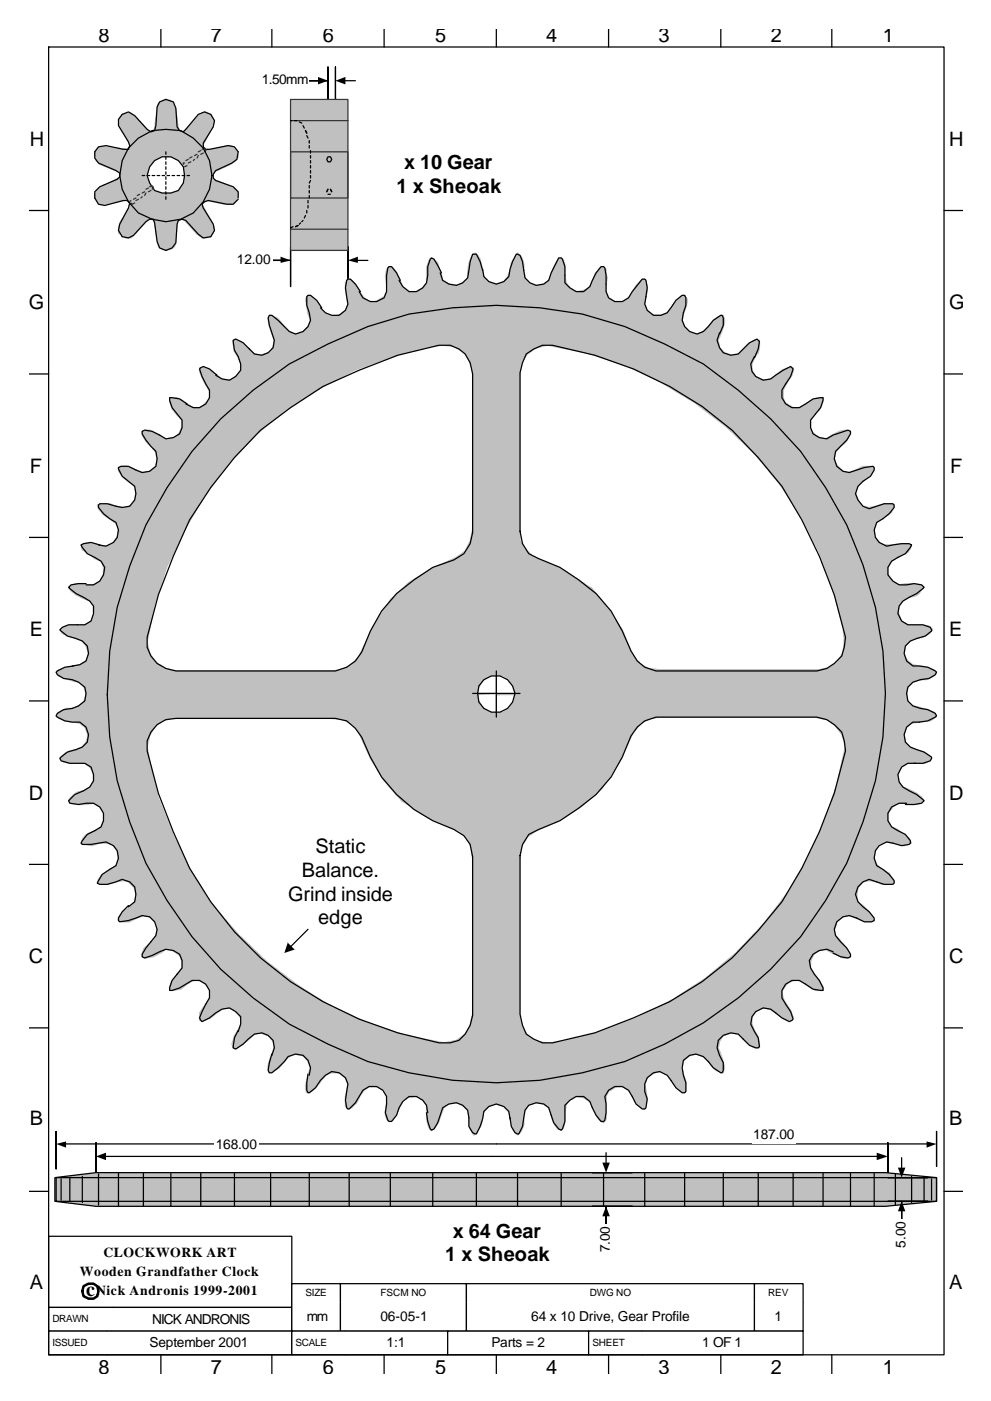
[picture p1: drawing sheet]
<svg xmlns="http://www.w3.org/2000/svg" width="210mm" height="297mm" viewBox="0 0 210 297" stroke-linecap="round" stroke-linejoin="round" font-family="sans-serif">
<path d="M10.3 262.1h51.6v15.1h-51.6z" fill-rule="evenodd" fill="#fff" stroke="#000" stroke-width=".26"/>
<path d="M61.9 272.2h10.3v3.9h-10.3z" fill-rule="evenodd" fill="#fff"/>
<path d="M61.9 276.1v-3.9h10.3v3.9" fill="none" stroke="#000" stroke-width=".26"/>
<path d="M72.2 272.2h26.8v3.9h-26.8z" fill-rule="evenodd" fill="#fff"/>
<path d="M72.2 276.1v-3.9h26.8v3.9" fill="none" stroke="#000" stroke-width=".26"/>
<path d="M99 272.2h61.1v3.9h-61.1z" fill-rule="evenodd" fill="#fff"/>
<path d="M99 276.1v-3.9h61.1v3.9" fill="none" stroke="#000" stroke-width=".26"/>
<path d="M160.1 272.2h10.3v3.9h-10.3z" fill-rule="evenodd" fill="#fff"/>
<path d="M160.1 276.1v-3.9h10.3v3.9" fill="none" stroke="#000" stroke-width=".26"/>
<path d="M10.3 277.2h13.5v5h-13.5z" fill-rule="evenodd" fill="#fff"/>
<path d="M23.8 277.2h-13.5v5h13.5" fill="none" stroke="#000" stroke-width=".26"/>
<path d="M23.8 277.2h38.1v5h-38.1z" fill-rule="evenodd" fill="#fff"/>
<path d="M23.8 277.2h38.1v5h-38.1" fill="none" stroke="#000" stroke-width=".26"/>
<path d="M61.9 276.1h10.3v6.1h-10.3z" fill-rule="evenodd" fill="#fff"/>
<path d="M61.9 276.1v6.1h10.3v-6.1" fill="none" stroke="#000" stroke-width=".26"/>
<path d="M72.2 276.1h26.8v6.1h-26.8z" fill-rule="evenodd" fill="#fff"/>
<path d="M72.2 276.1v6.1h26.8v-6.1" fill="none" stroke="#000" stroke-width=".26"/>
<path d="M99 276.1h61.1v6.1h-61.1z" fill-rule="evenodd" fill="#fff"/>
<path d="M99 276.1v6.1h61.1v-6.1" fill="none" stroke="#000" stroke-width=".26"/>
<path d="M160.1 276.1h10.3v6.1h-10.3z" fill-rule="evenodd" fill="#fff"/>
<path d="M160.1 276.1v6.1h10.3v-6.1" fill="none" stroke="#000" stroke-width=".26"/>
<path d="M10.3 282.2h12.5v5h-12.5z" fill-rule="evenodd" fill="#fff"/>
<path d="M22.8 282.2h-12.5v5h12.5" fill="none" stroke="#000" stroke-width=".26"/>
<path d="M22.8 282.2h39.1v5h-39.1z" fill-rule="evenodd" fill="#fff"/>
<path d="M22.8 282.2h39.1v5h-39.1" fill="none" stroke="#000" stroke-width=".26"/>
<path d="M61.9 282.2h11.4v5h-11.4z" fill-rule="evenodd" fill="#fff"/>
<path d="M73.3 282.2h-11.4v5h11.4" fill="none" stroke="#000" stroke-width=".26"/>
<path d="M73.3 282.2h21.7v5h-21.7z" fill-rule="evenodd" fill="#fff"/>
<path d="M73.3 282.2h21.7v5h-21.7" fill="none" stroke="#000" stroke-width=".26"/>
<path d="M95 282.2h29.9v5h-29.9z" fill-rule="evenodd" fill="#fff" stroke="#000" stroke-width=".26"/>
<path d="M124.9 282.2h11.4v5h-11.4z" fill-rule="evenodd" fill="#fff"/>
<path d="M136.3 282.2h-11.4v5h11.4" fill="none" stroke="#000" stroke-width=".26"/>
<path d="M136.3 282.2h34.1v5h-34.1z" fill-rule="evenodd" fill="#fff"/>
<path d="M136.3 282.2h34.1v5h-34.1" fill="none" stroke="#000" stroke-width=".26"/>
<path d="M200.3 252.6h4z" fill="#fff"/>
<g fill="none" stroke="#000" stroke-width=".26">
<path d="M10.3 10h190v277.2h-190zM34.1 6.2v3.8M57.7 6.2v3.8M81.5 6.2v3.8M105.3 6.2v3.8M129.1 6.2v3.8M152.9 6.2v3.8M176.5 6.2v3.8M6.3 44.6h4M200.3 44.6h4M6.3 79.3h4M200.3 79.3h4"/>
<path d="M6.3 113.9h4M200.3 113.9h4M6.3 148.6h4M200.3 148.6h4M6.3 183.3h4M200.3 183.3h4M6.3 217.9h4M200.3 217.9h4M6.3 252.6h4M200.3 252.6h4M34.1 287.2v4.1M57.7 287.2v4.1"/>
<path d="M81.5 287.2v4.1M105.3 287.2v4.1M129.1 287.2v4.1M152.9 287.2v4.1M176.5 287.2v4.1"/>
</g>
<path d="M11.9 239.9v7.9zM198.7 239.9v7.4z" fill-rule="evenodd" fill="#fff"/>
<path d="M11.9 239.9v7.9v-7.9M198.7 239.9v7.4v-7.4M13.8 242.5h183" fill="none" stroke="#000" stroke-width=".26"/>
<path d="M11.9 242.5l2.1-.5v1.3zM196.6 242l2.1 .5-2.1 .8z" fill="#000"/>
<g fill="#fff">
<path d="M159.5 238.6h9.3v3.9h-9.3z" fill-rule="evenodd"/>
<path d="M20.4 242.3v8.4zM188.4 242.3v8.4z" fill-rule="evenodd"/>
</g>
<path d="M20.4 242.3v8.4v-8.4M22.2 245.2h164.1M188.4 242.3v8.4v-8.4" fill="none" stroke="#000" stroke-width=".26"/>
<path d="M20.4 245.2l2.1-.8v1.6zM186 244.4l2.4 .8-2.4 .8z" fill="#000"/>
<g fill="#fff">
<path d="M45.5 240.7h9.5v4h-9.5z" fill-rule="evenodd"/>
<path d="M69.6 14.2v8.5zM71.2 14.2v8.5zM60.3 17.1h9.3z" fill-rule="evenodd"/>
</g>
<path d="M65.4 17.1h2.1M69.6 14.2v8.5v-8.5M69.6 17.1h-9.3h9.3M71.2 14.2v8.5v-8.5M73 17.1h2.4" fill="none" stroke="#000" stroke-width=".26"/>
<path d="M67.5 16.3l2.1 .8-2.1 .8zM71.2 17.1l2.1-.8v1.6z" fill="#000"/>
<g fill="#fff">
<path d="M55.3 15h10.3v4h-10.3z" fill-rule="evenodd"/>
<path d="M61.6 52.3v8.5zM73.8 52.3v8.5zM54 55.2h7.6z" fill-rule="evenodd"/>
</g>
<path d="M57.4 55.2h2.4M61.6 52.3v8.5v-8.5M61.6 55.2h-7.6h7.6M73.8 52.3v8.5v-8.5M75.7 55.2h2.4" fill="none" stroke="#000" stroke-width=".26"/>
<path d="M59.5 54.4l2.1 .8-2.1 .5zM73.8 55.2l2.1-.8v1.3z" fill="#000"/>
<path d="M50 53.1h7.9v4h-7.9z" fill-rule="evenodd" fill="#fff"/>
<path d="M11.6 249.7l8.8-1.1h167.5l10.8 1.1v5l-10.8 1.1h-167.5l-8.8-1.1z" fill-rule="evenodd" fill="#c0c0c0" stroke="#000" stroke-width=".26"/>
<g fill="none" stroke="#000" stroke-width=".26">
<path d="M11.9 249.7h186.8v5h-186.8zM109.8 248.6v7.2M119.1 248.6v7.2M128.1 248.6v7.2M136.8 248.6v7.2M145.3 248.6v7.2M153.5 248.6v7.2M160.9 248.6v7.2M168.3 248.6v7.2M174.6 248.6v7.2M180.4 248.6v7.2M185.5 248.6v7.2"/>
<path d="M190 248.9v6.6M193.4 249.4v5.6M196.1 249.7v5"/>
</g>
<path d="M125.7 255.8h8.4zM125.7 248.6h8.4zM128.6 255.8v6.8z" fill-rule="evenodd" fill="#c0c0c0"/>
<path d="M125.7 255.8h8.4h-8.4M125.7 248.6h8.4h-8.4M128.6 255.8v6.8v-6.8M128.6 244.4v2.4M128.6 257.6v2.4" fill="none" stroke="#000" stroke-width=".26"/>
<path d="M128.6 255.8l.8 2.1h-1.6zM127.8 246.5h1.6l-.8 2.1z" fill="#000"/>
<path d="M126.5 259.5h3.9v6.3h-3.9z" fill-rule="evenodd" fill="#fff"/>
<g fill="none" stroke="#000" stroke-width=".26">
<path d="M84.9 59.4l-.8-1.5-1-1.4h-.6l-.2 .3-.3 1.6v3.4l-.5 1.3a3.3 3.3 0 0 1-5.3-1.3M93.7 57.9l-1.6-3-.6-.2-.2 .2-.5 1.6v1.9a3.3 3.3 0 0 1-4 3.4l-1.3-1-.8-1.4M102.4 57.1a2.92 2.92 0 0 0 2.9 3.1 2.92 2.92 0 0 0 2.9-3.1l.5-1.6 .8-1.6h.3l.5 .3 .6 1.3 .2 1.8a2.92 2.92 0 0 0 2.7 3.2 2.92 2.92 0 0 0 3.1-2.6l1.6-3.2h.6l.2 .2 .6 1.6v3.5l1 1 1.3 .8h1.6l1.3-1 1.4-2.9 1-1.4h.6l.2 .3 .3 1.6v3.4a2.83 2.83 0 0 0 2.8 2.3 2.83 2.83 0 0 0 2.7-2.3l2.2-2.6h.5l.3 .2 .2 1.6-.5 3.5 .5 1.3 1.3 1.1h1.6l1.4-.6 1.8-2.6 1.3-1.1h.6l.2 .5v1.6l-.5 1.6a3.3 3.3 0 0 0 2.9 4.5l1.3-.5 2.1-2.4 1.6-1h.3l.3 .5v1.6l-.8 1.8M102.4 57.3l-.5-1.8-.8-1.6h-.8l-.6 1.6-.2 1.8a3 3 0 0 1-4.3 2.9l-1.3-.8-.5-1.5M46 79.6l-1.6-1.4-1.3-.5-.5 .3-.3 .2 .6 1.6 .8 1.6a2.96 2.96 0 0 1 .5 3.5 2.96 2.96 0 0 1-3.2 1.5l-1.6-.8M68.3 65.3l-1.1-1.6-1.3-1.1h-.5l-.3 .3v1.8l.5 1.6a3.3 3.3 0 0 1-2.9 4.5l-1.3-.5-2.4-2.4-1.3-1h-.6l-.2 .5 .2 1.6 1.1 3.1a3 3 0 0 1-4.2 3l-2.4-2.4-1.6-.8-.5 .2 .2 2.2 .8 1.3 .6 1.6v1.3l-1.1 1.3-1.3 .8-1.6-.3-1.3-.7M76.5 61.8l-1.1-1.6-1.1-1h-.5l-.2 .2-.3 1.6 .5 3.5-.5 1.3-1.3 1.1h-1.6l-1.3-.6-1.1-1M111.7 75.1l1.5-1.1 1.9-.8h2.1a78.8 78.8 0 0 1 38.1 18l5.6 5.8 5 6.1a97.4 97.4 0 0 1 13.5 32l-.3 2.1-.5 1.9-1.6 1.6-1.6 1-2.1 .6h-34.1l-2.4-.8-1.6-1.4-1.3-2.1-1.9-4.2-2.4-4.2-3.1-3.7-3.7-3-4-2.6-4.5-1.9-2.1-1-1.3-2.1-.6-2.7v-33.6l.6-2.1zM152.7 70.6l-.6 1.5 .6 1.6 .8 1.1 1.5 .5 1.6-.2 2.4-2.4 1.6-.8 .5 .5-.2 1.6-.8 1.8M160.1 75.6a3 3 0 0 0 .2 4.2 3 3 0 0 0 4.3-.2l1.6-1.1 1.5-.8 .6 .5-.6 1.6-1 1.6a2.99 2.99 0 0 0 0 4.2 2.99 2.99 0 0 0 4.2 0l1.6-1 2.1-.3v.5l-.5 1.6-2.1 2.7v1.6l.5 1.3 1.3 .8 1.6 .2 1.3-.7 3.2-1.1 .5 .3v.5l-.7 1.3-1.4 1.3a3 3 0 0 0-1.1 3.5 3 3 0 0 0 3 2.1l3.2-1.1 1.8-.2 .3 .2v.6l-.8 1.3-1.6 1-1.1 1.1-.5 1.6 .5 1.3 1.1 1.3 1.3 .6 3.2-1.1h1.8l.3 .3v.5l-1.1 1.3-1.3 1.1-1.3 .8a3.3 3.3 0 0 0 2.1 5l3.2-.5h1.6l.5 .2-1.3 1.9-1.6 .8a2.83 2.83 0 0 0-2.1 2.2 2.83 2.83 0 0 0 1 2.8l1.4 .8h1.6l1.5-.3 1.6 .3 .6 .5-1.6 1.4-1.6 .7a3 3 0 0 0-2.3 2.9 3 3 0 0 0 2 3h3.2l1.6 .5 .2 .8-1.3 1-1.8 .6a3 3 0 0 0-2.7 2.6 3 3 0 0 0 1.9 3.2 6.2 6.2 0 0 1 5 1.3l-.3 .6-1.3 .7-1.8 .3a3 3 0 0 0-3 3.1 3 3 0 0 0 3 3l1.5 .3 1.6 .8 .3 .5a6.2 6.2 0 0 1-5 1.3 3 3 0 0 0-1.9 3.2 3 3 0 0 0 2.7 2.6l1.6 .6 1.5 1v.3l-.2 .5-1.6 .5h-1.9M39.7 85.6l-1.6-1-2.1-.3v.5l.5 1.6 2.1 2.7v1.6l-.5 1.3-1.3 .8-1.6 .2-2.9-1.5-1.6-.3-.5 .3v.5l.8 1.3 2.1 2.4 .2 1.6-.2 1.6-1.4 1-1.5 .3-2.9-1.3h-1.6l-.6 .2 .8 1.9 2.7 2.1 .2 1.6-.2 1.3-1.1 1.3-1.6 .3-3.1-.8h-1.6l-.3 .3v.5l1.1 1.3 1.3 1.1 1.3 .8a3.2 3.2 0 0 1-.1 3.7 3.2 3.2 0 0 1-3.6 1M46.8 88.8l6.9-6.1 7.7-5.5 8.2-4.3 8.5-3.7 8.7-2.6a92.2 92.2 0 0 1 36.8 0l9 2.6 8.4 3.7 8.2 4.3 7.4 5.5a81.8 81.8 0 0 1 30.7 73.6l-1.6 9.2-2.6 8.8-3.4 8.7-4.5 7.9-5.3 7.7a87.5 87.5 0 0 1-37.3 26.5l-9 2.4a82.7 82.7 0 0 1-45.5-2.4l-8.5-3.7-8.2-4.3a83.8 83.8 0 0 1-38.1-60.8 79.7 79.7 0 0 1 4.2-36.3l3.5-8.7 4.5-7.9 5.2-7.7z"/>
<path d="M55.3 91.2l6.3-4.8 6.9-4.5 7.7-3.4 8.2-3.2 8.7-2.1a6.1 6.1 0 0 1 7.2 6.1v33.6l-.6 2.4-1.3 2.1-2.1 1.3-4.5 1.6-4 2.6-3.7 3-3.1 3.7-2.4 4.2-1.9 4.5-1.3 1.8-1.8 1.4-2.4 .8h-33.9a6.4 6.4 0 0 1-6.1-7.2l2.4-9 3.2-8.2 3.4-7.7 4.5-6.8 5-6.4zM21.2 115.5l-1.9-.5-1.6 .3-.5 .2 1.3 1.9 2.9 1.6 .8 1.3a3.3 3.3 0 0 1-3.9 3.7M18.3 123.7h-1.6l-1.6 .3-.5 .5 1.5 1.4 2.9 1.5 .8 1.1v1.6l-.5 1.6-1.3 .8h-3.4l-1.4 .5-.5 .5 1.6 1.3 1.8 .6a2.94 2.94 0 0 1 2.7 3.3 2.94 2.94 0 0 1-3.5 2.5M15.6 141.2l-1.8 .3-1.9 1 .3 .6 1.3 .7 1.8 .3 1.4 .5 1.3 1.1 .3 1.3-.3 1.6-1.3 1.1-1.4 .5-1.8 .3-1.3 .8-.3 .5a6.2 6.2 0 0 0 5 1.3 3 3 0 0 1 1.9 3.2 3 3 0 0 1-2.7 2.6l-1.8 .6-1.6 1.3 .3 .5 1.8 .5h3.2l1.3 .8 .5 1.6v1.3l-.8 1.4-1.3 .8-1.8 .8-1.3 1.3 .2 .5 1.9 .3 1.6-.3a3.1 3.1 0 0 1 3.3 1.4 3.1 3.1 0 0 1-.2 3.6l-2.9 1.6-1.3 1.9 .3 .2h1.8l3.2-.5a3.3 3.3 0 0 1 2.1 5l-2.9 1.9-1.1 1.8 .6 .3h1.6l3.1-1.1 1.6 .6 1.1 1 .2 1.6-.2 1.6-1.3 1.1M33.3 153.6l1.9-1 2.1-.3h33.9l2.4 .5 1.8 1.6 1.3 1.9 1.9 4.2a29.2 29.2 0 0 0 17.7 15.4l2.1 1.3 1.3 1.8 .6 2.7v33.6l-.6 2.1-1 1.9-1.3 1.3-1.9 .5h-2.4a76.9 76.9 0 0 1-43.4-23.5l-5-6.4-4.5-7.1-3.4-7.7-3.2-8.2-2.4-9v-2.1l.8-1.9zM100.3 147h10M102.7 144.1a4.1 4.1 0 0 1 6.6 2.9 4 4 0 0 1-4.9 4 4 4 0 0 1-2.8-5.6zM105.3 142.3v9.7M112.2 176.9l2.1-1 4.5-1.9 4-2.6 3.7-2.9 3.1-3.8 2.4-4.2 1.9-4.5 1.3-1.8 1.6-1.4 2.4-.8h34.1l2.1 .6 1.6 1 1.6 1.6 .5 1.9 .3 2.1a97.4 97.4 0 0 1-13.5 32l-5 6.1a64.3 64.3 0 0 1-26.5 18.5l-8.2 3.2-9 2.1h-2.1l-1.9-.8-1.5-1-.8-1.9-.6-2.4v-33.6l.6-2.4zM192.4 170.3a3.1 3.1 0 0 0-3.6 1.3 3.1 3.1 0 0 0 .4 3.7l2.9 1.6 1 1.3v.6l-.2 .2-1.6 .3-3.2-.8a3.3 3.3 0 0 0-2.1 5l1.3 .8 1.3 1.1 1.1 1.3v.5l-.3 .3h-1.8l-3.2-1.1-1.3 .6a3 3 0 0 0 0 5.3l1.3 1 1.1 1.3v.6l-.6 .2h-1.5l-1.6-.8a3 3 0 0 0-4.3 .8 3 3 0 0 0 .8 4.3l1.4 1.3 .7 1.3v.5l-.5 .3-1.6-.3-1.6-.7M194.2 161.8h-1.6l-1.3 .8a3.1 3.1 0 0 0 1.6 5.1l1.6 .8 1.6 1.3-.6 .5-1.6 .3h-1.8M27.3 192l-1.4 1.3-.8 1.3v.6l.3 .2 1.9-.2 2.9-1.1a3 3 0 0 1 3 2.1 3 3 0 0 1-1.2 3.5l-1 1.3-.8 1.3v.5l.5 .3 1.6-.5 2.9-1.3 1.6 .2 1.3 .8 .5 1.3v1.6l-2.1 2.7-.5 1.6v.5h.5l1.6-.5 2.6-1.6a3 3 0 0 1 3.4 1.4 3 3 0 0 1-.4 3.6l-1.4 2.9 .6 .8 1.5-.8 1.4-1 1.3-.8 1.6-.3 1.3 .8 1.1 1v1.6l-.6 1.6"/>
<path d="M50.5 218.5l-.8 1.5-.2 2.2 .5 .2 1.6-1 1.1-1.1a3 3 0 0 1 4.2-.8 3 3 0 0 1 .8 4.2M176.7 201.8a3.5 3.5 0 0 0-5 1.8l.3 1.6 .8 1.4 1 1.3 .8 1.6v.5l-2.1-.3-1.6-1a2.99 2.99 0 0 0-4.2 0 2.99 2.99 0 0 0 0 4.2l1 1.6 .6 1.6-.8 .5-1.6-.8-2.4-1.8a3 3 0 0 0-3.6 1 3 3 0 0 0 .2 3.7l.8 1.3 .2 1.9-.2 .3h-.6l-1.3-.6-1.3-1.3a3 3 0 0 0-4.2-.8 3 3 0 0 0-.8 4.2l.8 1.6v1.6l-.3 .6h-.3l-1.6-1.1-1-1.3a3.1 3.1 0 0 0-5.3-.3l-.3 1.6 .3 1.6 .5 1.6v1.8l-.2 .3h-.6l-1.3-1.1-1.8-2.6-1.6-.8a3.3 3.3 0 0 0-3.2 4.2l.5 1.6-.2 1.9-.3 .2h-.5l-1.4-1-.8-1.6a3 3 0 0 0-2.9-2.2 3 3 0 0 0-2.9 2.2l.3 1.6v1.8l-.3 1.6-.2 .3h-.6l-1-1.4-1.4-2.9-1.3-1h-1.6l-1.3 .8-1 1v3.5l-.6 1.6-.2 .2-.6-.2-1-1.4-.6-1.6a2.92 2.92 0 0 0-3.1-2.6 2.92 2.92 0 0 0-2.7 3.2l-.2 1.8-.8 1.6-.8-.2-.8-1.4-.3-1.8M57.7 223.5l-.8 3.4 .2 .6h.6l2.6-2.4a2.94 2.94 0 0 1 3.3-1.5 2.94 2.94 0 0 1 2.3 2.8l-.3 1.6M65.4 227.7l-.3 1.9v1.6l.3 .5h.2l1.3-1.1 1.1-1.6 1.1-1 1.3-.8a3 3 0 0 1 3.2 4.2l-.3 1.9 .3 1.6 .2 .2h.3l1.3-1.3 1.6-2.6a3 3 0 0 1 3.6-.5 3 3 0 0 1 1.4 3.4l-.2 1.8 .5 1.6 .2 .3h.6l1-1.4 .6-1.5 .8-1.4a2.9 2.9 0 0 1 5 .8l.3 1.6M90.5 235.9l.3 1.9 .5 1.6 .2 .2 .6-.2 .8-1.4 1-3.1a3.3 3.3 0 0 1 5.3 .5l.3 1.6v1.8l.8 1.4 .8 .2 .8-1.6 .5-1.6a2.92 2.92 0 0 1 2.9-3.1 2.92 2.92 0 0 1 2.9 3.1M13 249.9v4.5M14.8 249.7v5M17.5 249.4v5.6M20.9 248.9v6.6M25.1 248.6v7.2M30.4 248.6v7.2M36.2 248.6v7.2"/>
<path d="M42.6 248.6v7.2M49.7 248.6v7.2M57.4 248.6v7.2M65.6 248.6v7.2M74.1 248.6v7.2M82.8 248.6v7.2M91.8 248.6v7.2M101.1 248.6v7.2M197.6 249.9v4.5"/>
</g>
<g fill="#c0c0c0" stroke="#c0c0c0" stroke-width=".26">
<path d="M43.7 85.4l6.6-5.8 7.4-5.1 7.9-4.5 9-3.7 9.5-2.6 10.1-2.1 11.1-1.4v82.9a4.1 4.1 0 0 0-4 3.9l-18.5-19.8 4-3.7 4.7-2.9 5.3-2.4 1.9-1.3 1-2.2 .6-2.6v-33.6l-.8-2.1-1.1-1.9-2.1-1-2.4-.3-2.6 .3-8.2 2.1-8 2.9-7.4 4a70 70 0 0 0-28.5 29.9l-3.7 7.6-2.7 8-1.6 8.2a6.3 6.3 0 0 0 6.4 6.1h32.5l2.4-.3 2.1-1.1 1.6-1.8 2.9-6.1 3.7-5.8 18.5 20.1 4-.3h-87a109.7 109.7 0 0 1 10-39.4l4.5-8.2 5-7.4z" fill-rule="evenodd"/>
<path d="M18.3 147.3h83a4.1 4.1 0 0 0 4 4l-20.1 18.5-3.7-4.3-2.9-4.7-2.4-5.3-1.3-1.9-2.1-1-2.7-.3h-33.6a5.9 5.9 0 0 0-5.3 6.1l.5 2.9 1.9 7.9 3.2 8 3.7 7.4 4.5 7.1a83.2 83.2 0 0 0 25.4 21.7l7.7 3.5 7.9 2.6 8.2 1.6 2.6-.5 1.9-1.3 1-1.9 .6-2.6v-32.6l-.3-2.4-.8-1.8-1.8-1.9-6.4-2.6-5.8-3.7 20.1-18.5v-4v86.8a109.6 109.6 0 0 1-47.9-14.3l-7.1-5.3-6.6-5.8-6.1-6.6-5.1-7.5-4.5-7.9a117.6 117.6 0 0 1-9.7-39.4z" fill-rule="evenodd"/>
<path d="M105.3 147.3h87.1l-1.6 10.8-2.2 10.4-2.9 9.5-3.4 8.7-4.5 8.2-5 7.4a83.1 83.1 0 0 1-46.3 28.3l-10.3 2.1-10.9 1.4v-82.8a4.1 4.1 0 0 0 4-4l18.5 19.8-4.2 3.7-4.5 2.9-5.3 2.4-1.9 1.3-1.3 2.2-.3 2.6v33.6a5.5 5.5 0 0 0 6.1 5.3l2.9-.3a75.3 75.3 0 0 0 58.2-54.5l1.9-8.2a6.8 6.8 0 0 0-6.6-6.1h-32.6l-2.1 .3-2.1 1.1-1.6 1.8-2.9 6.1-3.7 5.8-18.5-20.1z" fill-rule="evenodd"/>
<path d="M105.3 60.2a110 110 0 0 1 47.6 14.3 77.1 77.1 0 0 1 29.4 33.1 109.7 109.7 0 0 1 10.1 39.4h-83.1a4.1 4.1 0 0 0-4-3.9l20.1-18.6 3.5 4.3 3.1 4.7 2.1 5.3 1.6 1.9 1.9 1 2.6 .3h33.6a5.5 5.5 0 0 0 5.3-6.1l-.2-2.9a75.9 75.9 0 0 0-18.8-36.8 74.3 74.3 0 0 0-43.9-23l-2.4 .5-1.9 1.4-1.3 1.8-.3 2.7v34.9l1.1 1.8 1.8 1.9 6.4 2.6 5.5 3.7-19.8 18.6v3.9z" fill-rule="evenodd"/>
<path d="M160.6 80.1l1.6 .5 1.3-.3 2.4-1.8 1.3-.5h1.1v.8l-.3 .8-1.8 3.1v1.6l.5 1.3-3.7-3.1z" fill-rule="evenodd"/>
<path d="M147.1 71.1l2.4 1 4.2 2.7 1.6 .5 1.3-.2 2.1-2.2 1.4-.8h1v1.6l-.2 1.1a3.5 3.5 0 0 0-.6 5l.3 .5-.8-.2a55 55 0 0 1-10.3-6.6l-1.6-1.1-.8-1.1z" fill-rule="evenodd"/>
<path d="M141.6 68.4l1 .3 4 1.9 1.3 .2 1.3-.5 2.1-2.4 1.1-.8 1.1-.2 .2 .7v.8l-.2 1.1-1.1 2.6 .3 1.6 1 1.1-.2 .3a69.9 69.9 0 0 1-11.4-5.9z" fill-rule="evenodd"/>
<path d="M132.8 65l1.9 .3 4.2 1.6h1.3l1.4-.6 1.8-2.4 1.1-1 .8-.3 .5 .8v.8l-.8 2.4-.3 1.3 .6 1.3 1 1.4h-1a56.4 56.4 0 0 1-12-5.1z" fill-rule="evenodd"/>
<path d="M125.4 62.9h1.1l4.2 1h1.6l1-.8 .8-1 .8-1.6 1.1-1.1 .8-.2 .5 1.3v1.3l-.5 2.7 .5 1.3 1.3 1.1-.2 .2-1.3-.2a56.7 56.7 0 0 1-10.9-3.5l-.8-.3z" fill-rule="evenodd"/>
<path d="M115.4 61h2.3l4.8 .8 1.3-.2 1.1-.6 .8-1.3 .5-1.6 1.1-1.3 .8-.3 .5 .6v.8l.3 1-.3 1.3v1.6l.5 1.3 1.6 1.1h-2.4l-2.4-.3-2.3-.5a29.2 29.2 0 0 1-8-2.1z" fill-rule="evenodd"/>
<path d="M107.4 60.5l1.9-.3 2.1 .3h2.6l1.4-.3 1-.8 1.1-2.9 .8-1.3 .8-.5 .5 .5 .3 .8v2.4l.2 1.6 .8 1 1.3 .8v.3l-1 .3h-1.6l-7.9-.8-2.4-.3z" fill-rule="evenodd"/>
<path d="M109.8 53.6a3.7 3.7 0 0 1 1.3 3.7l.3 1.6 .8 1.1 1.6 .8-8.2-.6 1.3-.5 .8-1.1 .5-1.3 .3-1.6z" fill-rule="evenodd"/>
<path d="M191 135.1l.3 .5 .3 1.4a3.7 3.7 0 0 0 3.4 4.2l1.6 .3 1.6 .5 .5 .5-.5 .8-1.6 .8h-1.3l-1.6 .5-1.1 1.1-.2 1.3-.3-.5-.8-3.2-.3-2.4v-2.3l-.2-1.9z" fill-rule="evenodd"/>
<path d="M188.9 124.8l.8 1.3 1.1 4.3 .5 1.3 1.3 .8h2.9l1.6 .2 .8 .8-1.1 1.1-1 .5-1.3 .3-1.4 .5-1 1.1-.3 1.6h-.2l-1.4-4.8-1-5-.3-2.2z" fill-rule="evenodd"/>
<path d="M187.1 118.7l.5 .5a5.9 5.9 0 0 0 3.2 4.8l1.3-.3h1.6l1.6 .3 .8 .5-1.1 1.4-.8 .5a3.6 3.6 0 0 0-3.7 3.7l-1.6-3.7-.5-2.1-.8-2.2z" fill-rule="evenodd"/>
<path d="M180.4 103.6h.3l.5 .8 2.2 3.7 1 2.9 1.3 2.9 1.1 1.4 1.1 .2 4.7-.2 .8 .2-.3 .8-.5 .8-3.4 1.9-.8 1.3v1.6l.2 1h-.2l-.8-.8-.8-1.8-1.3-2.4-4.5-11.4-.6-1.8z" fill-rule="evenodd"/>
<path d="M178.6 101.2l.5 .3 .8 1.1 1.1 1.6 1 2.1 1.1 1 1.3 .3 3.2-.8h1.3l.8 .3-.5 1.6-3.2 2.1-.5 1.3v1.8a26.5 26.5 0 0 1-4.3-6.6l-1-2.1z" fill-rule="evenodd"/>
<path d="M170.9 90.4l.5 .3 1.4 1.3 5 6.9 1.1 1 1.3 .3 2.9-1.3h1.6l.8 .2a4.1 4.1 0 0 1-2.4 2.9l-1.1 1.1-.5 1.3 .5 1.6v.8h-.2l-2.4-2.4-3.5-5-3.1-5-1.9-3.5z" fill-rule="evenodd"/>
<path d="M172.8 92l1 .8 1.4 .2 2.9-1.5 1.3-.3 1 .3-.5 1.5-.5 .8-1.1 .8-1 1.4-.3 1.3 .5 1.6-3.1-4-1.1-1.6z" fill-rule="evenodd"/>
<path d="M167 85.6l1.3 .8h1.3l2.6-1.6 1.4-.5h1a3.8 3.8 0 0 1-1.8 3.5l-.8 1.3-.3 1.3 .8 1.6-1.8-1.9z" fill-rule="evenodd"/>
<path d="M171.4 203.4l1.1-.8-.5 1.3v1.3l2.6 4v.8h-1.6l-3.4-2.1h-1.3l-1.6 .8z" fill-rule="evenodd"/>
<path d="M177.5 195.7l-.5 1.6 .3 1a10.6 10.6 0 0 1 3.1 4.5l-.7 .3h-.8l-2.4-1-1.3-.8-1.4 .2-1.3 .8 4-5.5z" fill-rule="evenodd"/>
<path d="M182.3 186.4h.3v.6l-.6 1.3-.2 1.6 .2 1.3a8.2 8.2 0 0 1 3.5 4l-.8 .2h-.8l-1.1-.2-2.6-1.1-1.3 .3-1.4 1 .3-1 .8-1.6z" fill-rule="evenodd"/>
<path d="M186.3 177.2l.2-.3-.2 1.9a3.7 3.7 0 0 0 .8 5.5l1.5 .8 .8 1.3 .3 .8-.8 .3h-1.8l-1.1-.5-1.6-.3-1.3 .3-1.1 1.3 .3-2.1 1.6-4z" fill-rule="evenodd"/>
<path d="M189.2 167.1l.5-.5-.5 3.7-.8 2.4v1.3l.8 1.3 1.3 .6 2.4 1.8 .5 1.1-1.6 .5-3.9-.8-1.4 .5-1 1.4a35.1 35.1 0 0 1 3.1-11.9z" fill-rule="evenodd"/>
<path d="M191 158.4l.3 .3v1.3l-.8 4.2 .3 1.6 .8 1.1 2.9 1.3 1 .8 .6 .8a3.7 3.7 0 0 1-4 .5h-1.6l-1.1 .8-1 1.3-.3-.2a45.8 45.8 0 0 1 2.7-13.3z" fill-rule="evenodd"/>
<path d="M191.6 150.7h.2l.3 1.1v1.8l-.3 2.2 .3 1.5 .8 1.1 3.2 1.1 1.5 1.3-1.3 1h-3.9l-1.1 .8-.8 1.4-.3-.3v-2.9l.3-2.4a41.9 41.9 0 0 1 1.1-7.7z" fill-rule="evenodd"/>
<path d="M192.4 147.3l.2 1.6 1.1 .8 3.1 .8 1.4 .5 .5 .8-1.3 1h-1.1l-2.9 .6-1 .8-.6 1.6v-5.1z" fill-rule="evenodd"/>
<path d="M105.3 234.1a35.4 35.4 0 0 1 11.1-1.1v.3l-2.9 .5-1.3 .5-.8 1.1-.3 1.6v1.6l-.5 1.3-.8 .8-1.1-1.3-.8-3.7-1-1.1z" fill-rule="evenodd"/>
<path d="M113.8 233.5a25.7 25.7 0 0 1 9.8-2.3l3.7-.6 .5 .3-.3 .3-5.5 1.3-1.4 .8-.5 1-.5 4.8-.5 .5-.8-.2-.6-.8-.5-1.1-.8-2.6-1-.8-1.6-.3z" fill-rule="evenodd"/>
<path d="M122.2 232.5a13.1 13.1 0 0 1 5.3-2.1l2.4-.8 4.5-1.1 .3 .3-.8 .5-3.5 1.3-1.3 .8-.5 1.1v4.7l-.5 .8-1.4-1-1.6-3.5-1.3-.8z" fill-rule="evenodd"/>
<path d="M130.4 230.1a44.4 44.4 0 0 1 12.7-5.3h.6v.3l-1.4 .8-3.9 1.8-1.1 .8-.5 1.3 .5 3.2-.5 2.1-.8-.2-1.3-1.4a3.7 3.7 0 0 0-4.3-3.1z" fill-rule="evenodd"/>
<path d="M138.9 226.9l1.1-.8 6.3-3.4 2.9-1.3 .6 .2-.6 .3-1 1.1-2.2 1-1 1.1-.3 1.3 .8 2.9v1.6l-.2 .8-.8-.3-1.4-1.3-1.5-2.4-1.4-.5-1.6 .3z" fill-rule="evenodd"/>
<path d="M146.3 223.7l4.2-2.6 3-1.6-.8 1.3-.3 1.4 1.1 2.9 .2 1.3-.2 1.1-1.6-.6-2.7-2.9-1.3-.5z" fill-rule="evenodd"/>
<path d="M153.7 219.5l1.9-1.8 4.7-3.2-.8 1.3v1.3l.6 1.4 .8 1.3 .2 2.4h-1l-.6-.3-1-.8-1.9-1.8-1.6-.3z" fill-rule="evenodd"/>
<path d="M160.6 214.2l3.4-3.4 2.7-1.9-.8 1.4 .3 1.3 1.5 2.6 .6 1.3-.3 .8h-.8l-.8-.2-3.2-2.1-1.3-.3z" fill-rule="evenodd"/>
<path d="M43.7 208.7l3.9 3.1 2.1 2.4-1.3-.5-1.3 .3-2.4 1.8-1.3 .5h-1.1v-1.5l2.1-3.2v-1.6z" fill-rule="evenodd"/>
<path d="M50 214.5a33.5 33.5 0 0 1 6.6 5l-1.3-.5-1.3 .3-2.4 2.1-1.3 .8h-.8l-.3-.8 .5-1.9 .8-1 .6-1.4v-1.3z" fill-rule="evenodd"/>
<path d="M56.9 219.3l1 .2 3.7 1.9a36.8 36.8 0 0 1 8 4.5l.2 .2-1.5-.2-1.9-.8-2.4-1.4-1.6-.2-1 .5-2.1 2.4-1.4 .8-.8 .3-.2-.8v-.8l.2-1.1 1.1-2.6-.3-1.4-1-1.3z" fill-rule="evenodd"/>
<path d="M64.3 223.7l1.1 .3 1.5 .8a23 23 0 0 1 6.7 3.2h-.6a3.1 3.1 0 0 0-4.7 1l-2.2 2.4-1 .3-.3-.8a15.5 15.5 0 0 1 1.1-4.5l-.5-1.3z" fill-rule="evenodd"/>
<path d="M72 227.5l.2-.3 .8 .3a57.4 57.4 0 0 1 12.5 3.7l.5 .5-3.7-.5-2.4-.8h-1.6l-1 .8-.8 1-.8 1.6-1.1 1.1-.8 .2-.5-.5v-2.1l.5-2.7-.5-1.3z" fill-rule="evenodd"/>
<path d="M80.2 230.1h1a58.7 58.7 0 0 1 10.9 2.1l1.8 .8-.2 .3-5.6-.8-1.6 .2-1 .6-1.4 2.9-.8 1.3-.8 .3-.5-.6-.2-.8 .2-3.9-.5-1.3-1.3-.8z" fill-rule="evenodd"/>
<path d="M88.4 232.2a73.9 73.9 0 0 1 12.1 .8l1.9 .8-1.6 .3-1.8-.3h-2.4l-1.6 .3-.8 .8-1.1 2.9-.8 1.3-.8 .5-.5-.5-.5-1.9v-2.9l-.8-1-1.3-.8z" fill-rule="evenodd"/>
<path d="M96.8 233.8h5.1l1.8 .3h1.3l-1.3 .5-1 1.1-.6 2.9-.8 1.3-.8 .8a4.6 4.6 0 0 1-1-3.7l-.3-1.6-1-1.1z" fill-rule="evenodd"/>
<path d="M12.4 151l1.6-.8h1.3l1.4-.5 1-.8 .6-1.6a43.8 43.8 0 0 1 1.3 10.3l-.3 .8-.3-.3-.2-.8-.3-1.8-.5-1.3-1.1-.8-3.1-.6-1.4-.5-.5-.5z" fill-rule="evenodd"/>
<path d="M12.7 160.8l1.1-1.1 1-.5 1.3-.3 1.4-.5 .8-1.1 .5-1.5h.2l1.4 4.7 1 5 .3 2.2v2.1a14.1 14.1 0 0 1-1.9-5.8l-.8-1.4-1-.8h-3.2l-1.3-.2z" fill-rule="evenodd"/>
<path d="M14.8 169.2l1.6-1.3 1.3-.2 1.3-.8 .8-1.1v-1.6l.6 .3 .2 1 .8 1.6 .8 2.4 1.6 6.1v.8h-.3l-1-2.1-.5-2.1-.8-1.1-1.4-.8-1.3 .3h-1.8l-1.4-.3-.7-.5z" fill-rule="evenodd"/>
<path d="M22 172.4l2.3 4.5 1.6 4.8-.2 .2-.8-1.5-1.1-1.4-1.3-.2h-1.3l-1.6 .5-2.4-.5a3.3 3.3 0 0 1 2.9-2.7l1.3-.8 .6-1.3z" fill-rule="evenodd"/>
<path d="M24.9 180.6h.5l5 8.8 .8 2.6h-.2l-.6-.5-.8-1.6-1.3-1.9-1-1-1.1-.3-1.6 .3-1.6 .5h-1.3l-1.1-.3 .3-.8 .5-.8 3.2-2.1 .5-1.3z" fill-rule="evenodd"/>
<path d="M28.6 188.3l1.6 2.1 1 2.1 1.1 1.6 .5 1.3-1.1-1-1.3-.3-2.9 1.3h-1.6l-.8-.2v-.8l3.5-3.2 .2-1.3z" fill-rule="evenodd"/>
<path d="M33.1 195.4l4.2 5.6 .5 1.3-1.3-.8-1.3-.2-1.1 .8-1.6 .7-1.5 .3-.8-.3v-.7l.2-.8 .8-.8a4.1 4.1 0 0 0 1.9-5.1z" fill-rule="evenodd"/>
<path d="M38.1 202.3l1.9 1.9 3.7 4.5-1.4-.8h-1.3l-1.3 .8-1.3 1-2.4 .3v-.8a12.2 12.2 0 0 1 2.6-4v-1.3z" fill-rule="evenodd"/>
<path d="M36 84.3h1.6l3.4 2.1h1.3l1.4-.8-1.6 2.2-2.9 3.1-1.1 .8 .5-1.3v-1.3l-2.1-2.4-.5-1.6z" fill-rule="evenodd"/>
<path d="M30.2 91.5l.8-.3h.7l3.5 1.8 1.6-.2 1.3-.8-5 6.6 .2-1.3-.2-1.3-.8-1.1-1.3-1.3-.8-1.3z" fill-rule="evenodd"/>
<path d="M25.1 99.1a3.7 3.7 0 0 1 3.7 .6l1.6 .5 1.3-.3 1.4-1-.3 .5a48.2 48.2 0 0 1-4.5 9l-1 1v-.5l1.3-2.9 .2-1.6-.2-1.3-2.4-1.9-1.1-1.3z" fill-rule="evenodd"/>
<path d="M20.6 107.1l.8-.3h1.9l1.3 .5 1.6 .3 1.3-.3 1.3-1.3-.2 2.4-1.9 4.8-3.2 6.8-.7 1.1h-.3v-.8l2.4-6.6 .2-1.6-.5-1.1-1.3-1-1.3-.8-1.1-1.3z" fill-rule="evenodd"/>
<path d="M17.2 115.5l1.6-.5 3.7 .8 1.3-.5 1.6-1.9-.5 4.3a63.1 63.1 0 0 1-4.3 12.1l-.5 .8v-1.3l1.9-7.7v-1.3l-.6-1.3-1.3-.6-1.3-1-1.3-.8z" fill-rule="evenodd"/>
<path d="M14.6 124.5a3.7 3.7 0 0 1 3.9-.5h1.3l1.4-.8 .8-1.3 .2 .5-.2 1.6a32.7 32.7 0 0 1-2.2 9.8l-.2 .3 .2-5.6-.8-1.1-2.9-1.3-1-.8z" fill-rule="evenodd"/>
<path d="M12.7 133.5l1.3-.8 1.3-.2h2.7l1.3-.8 .8-1.3 .3 1v1.6l-.8 7.4-.6 3.4-.2 .6-.3-.6v-2.9l.3-2.3-.5-1.6-.8-1.1-4.3-1.6z" fill-rule="evenodd"/>
<path d="M11.9 142.5l.5-.5 .8-.3 3.7-.8 1.4-.8 .5-1.5-.3 7.1-.2 1.3-.6-1.6-.8-.8-1.6-.2-2.9-1.1z" fill-rule="evenodd"/>
<path d="M100 54.4l.8-.8 .5 .6 .6 .7 .8 3.7 1 1.1 1.6 .5a35.4 35.4 0 0 1-11.1 1.1v-.3l2.6-.5 1.6-.5 .8-1.1v-1.3l.3-1.9z" fill-rule="evenodd"/>
<path d="M91 55.2l.5-.5 1.4 1 .8 2.4 .2 1.3 1.3 .8 1.6 .3v.3a25.5 25.5 0 0 1-10 2.3l-4.3 .6 .6-.6 5.3-1.3 1.3-.8 .8-1v-3.2z" fill-rule="evenodd"/>
<path d="M82 57.1l.5-.6 .8 .3 .6 .5 1 2.1 .6 1.6 1.3 .8h1.6l-.8 .6-3.5 1.3-6.6 1.6v-.3l4-2.1 .5-1.1v-1.6l-.2-1.6z" fill-rule="evenodd"/>
<path d="M73.8 59.2l.8 .2 .5 .6 2.2 3.1 1 .8h1.6l.3 .3a44.4 44.4 0 0 1-12.7 5.3h-.8l3.1-1.9 2.4-1 1.1-.8 .5-1.3-.5-3.2v-1.3z" fill-rule="evenodd"/>
<path d="M65.4 62.6l.7 .3 1.4 1.3 .5 1.1 1.1 1.3 1.3 .5 1.6-.2-.8 .7-3.7 1.9-2.1 1.3-1.6 .8-1.4 .3 3-2.7 .5-1.3-.5-1.3-.6-3.2z" fill-rule="evenodd"/>
<path d="M57.1 66.9l1.6 .5 2.7 2.9 1.3 .5 1.6-.2-2.4 1.3-1.8 1.3-3 1.6 .8-1.3 .3-1.4-1.1-2.9-.2-1.3z" fill-rule="evenodd"/>
<path d="M49.5 72.1h.8l.8 .3 2.9 2.7 1.3 .2 1.6-.5-2.1 1.8-4.5 3.2 .8-1.3v-1.3l-.6-1.4-.8-1.3z" fill-rule="evenodd"/>
<path d="M42.3 78h1.1l1.6 .8 2.1 1.5 1.6 .3 1.3-.5-1.8 1.8-4.3 3.7 .5-1.3v-1.3l-1.5-2.9-.6-1.3z" fill-rule="evenodd"/>
</g>
<path d="M61.6 21.1h12.2v32h-12.2z" fill-rule="evenodd" fill="#c0c0c0" stroke="#333" stroke-width=".26"/>
<path d="M61.6 32.2h12.2v9.8h-12.2zM61.6 25.6h12.2M61.6 48.6h12.2" fill="none" stroke="#333" stroke-width=".26"/>
<path d="M69.6 33.2h.5l.3 .6-.3 .5h-.5l-.3-.5z" fill-rule="evenodd" fill="#c0c0c0" stroke="#000" stroke-width=".26"/>
<g fill="none" stroke="#000" stroke-width=".26">
<path d="M61.6 25.6h.3M62.4 25.6h.6M63.5 25.8l.5 .3M64.3 26.6l.3 .6M64.8 27.7l.3 .5M65.1 28.8l.3 .5M65.6 29.8v.5M65.6 30.9v.5M65.6 39.3v.6M65.9 38.3l-.3 .5M65.9 31.9v.6M65.9 33v.5"/>
<path d="M65.9 34v.6M65.9 35.1v.5M65.9 36.2v.5M65.9 37.2v.5M50.5 42v-1.3l-1-1.1-3.7-1.3-.6-.6v-.7l.6-.8 3.4-1.6 1.1-.8 .2-1.6-.8-1.1-1.3-.2-4 .8h-.7l-.6-.6v-.8l2.1-3.4 .3-1.3-.8-1.3-1.3-.6-1.3 .6-3.2 3.7-.8-.3-.5-.8-.3-4-.5-1.3-1.6-.5-1.3 .5-.6 1.1-.2 3.9-.3 1.1-.8 .3-.8-.6-2.6-2.9-1.3-.8-1.4 .6-.8 1v1.3l2.2 3.5 .2 .8-.2 .8h-1.1l-3.7-.8-1.6 .2-.8 1.1v1.3l.8 1.1 3.7 1.6 .8 .5v.8l-.5 .5-3.7 1.6-1.1 1.1v1.3l.8 1.3 1.3 .3 4-1.1h.8l.5 .5-.2 1.1-1.9 3.4-.3 1.4 .8 1.3 1.4 .2 1-.5 2.7-2.9 .7-.5h.8l.3 .8 .5 3.9 .6 1.4 1.3 .5 1.3-.5 .8-1.1 .3-4 .2-.8 .8-.2 .8 .2 2.7 3 1 .7 1.6-.2 .8-1.3-.3-1.4-2.1-3.4-.2-.8 .5-.5 .8-.3 4 .8h1.3l1-1.1M62.2 48.1l-.6 .2M63.2 47.8l-.5 .3M63.8 47.3l-.3 .2M64.3 46.7l-.3 .3M64.8 45.7l-.2 .5M65.1 44.6v.6M65.4 42.5v.5"/>
<path d="M65.4 43.6v.5M65.6 40.4v.5M65.6 41.5v.5M69.6 40.1l-.3 .6M69.6 41.2h.5M70.1 40.1l.3 .6"/>
</g>
<g fill="#c0c0c0" stroke="#c0c0c0" stroke-width=".26">
<path d="M20.6 40.1l4.5-2.4 .3-.2v-.5h10.1l-8 5.8-.5-.3h-.5l-4 .8a1.93 1.93 0 0 1-2.4-2.1z" fill-rule="evenodd"/>
<path d="M27.3 42.8l8.2-5.8-3.2 9.5h-.8l-3.7 3.9h-1.1l-1.6-1v-1.1l.3-1 2.1-3.5v-.8z" fill-rule="evenodd"/>
<path d="M35.2 37l3.2 9.5-.6 .2-.2 .6-.3 3.9-.3 1.1a2.25 2.25 0 0 1-3.4 0l-.8-5-.3-.6-.5-.2z" fill-rule="evenodd"/>
<path d="M35.2 37.2l7.9 5.8-.2 .3 2.3 4.2 .3 1.1-.3 .8-.5 .8-1 .2h-.8l-1.1-.7-2.6-3-.6-.2h-.5z" fill-rule="evenodd"/>
<path d="M25.9 24.3l1.1-.3h.8l1 .8 2.7 2.9 .5 .3h.5l3 9.5-8-6.1 .3-.3-2.4-4.2-.3-.8 .3-1.1z" fill-rule="evenodd"/>
<path d="M20.6 31.4l.8-.3h1.4l3.9 .6h.6l.2-.3 8 5.8h-9.8l-.6-.8-3.9-1.6a2.28 2.28 0 0 1-.6-3.4z" fill-rule="evenodd"/>
<path d="M34.9 37.2h10.1v.5l.2 .3 4 1.6 .8 .5a1.96 1.96 0 0 1-1.1 3.2h-1.3l-3.7-.8-1 .5z" fill-rule="evenodd"/>
<path d="M35.2 37.2l7.9-5.8 .8 .5 4.3-1a2.25 2.25 0 0 1 2.3 2.3l-.5 .8-1.1 .8-3.4 1.6-.5 .6v.5z" fill-rule="evenodd"/>
<path d="M38.4 28l.8-.3 2.9-3.2 .8-.5 .8-.3 1 .6 .5 .7 .3 .8-.5 1.4-1.9 3.4v.5l.3 .6-8.2 5.5z" fill-rule="evenodd"/>
<path d="M33.6 21.9l.8-.6 .8-.2 1 .2 1.1 1.9 .5 4 .6 .8-3.2 9.2-2.9-9.2 .5-.8z" fill-rule="evenodd"/>
</g>
<path d="M32.8 34a3.9 3.9 0 0 1 4.2-.5 3.9 3.9 0 0 1 2.2 3.7l-.3 1.6-1.1 1.6-1.6 .5h-1.8l-1.6-.5-1.1-1.6-.5-1.6 .5-1.8z" fill-rule="evenodd" fill="#fff" stroke="#000" stroke-width=".26"/>
<g fill="none" stroke="#000" stroke-width=".26">
<path d="M29.4 29.3l2.9-1.6 2.9-.3 3.2 .3a10.1 10.1 0 0 1 6 12.4 9.4 9.4 0 0 1-12.1 6.4l-2.9-1.3a10.2 10.2 0 0 1-2.1-13.8zM30.2 37.2h.5M31.2 37.2h.5M32.3 37.2h.5M33.3 37.2h.6M34.4 37.2h.5M35.2 32.2v.5M35.2 33.2v.6M35.2 34.3v.5M35.2 35.4v.5M35.2 36.4v.6M35.2 37.5v.5"/>
<path d="M35.2 38.5v.6M35.2 39.6v.5M35.5 37.2h.5M36.5 37.2h.5M37.6 37.2h.5M38.6 37.2h.6M39.7 37.2h.5M35.2 40.7v.5M35.2 41.7v.5"/>
</g>
<g fill="none" stroke="#333" stroke-width=".26">
<path d="M31.5 39.9l-.5 .2M32.3 39.3l-.6 .3M32.5 39.6v.3l-.2 .2M39.2 34.6h-.3v.2M39.7 35.1l-.5 .3M40 33.8l-.6 .2M40.5 34.3l-.5 .3M40.7 33.2l-.5 .3M41.3 33.8l-.3 .2M41.8 32.7l-.5 .3M42.1 33l-.3 .5M42.6 31.9l-.5 .3"/>
<path d="M43.1 32.5l-.5 .2M43.4 31.4l-.5 .3M43.7 31.7v.2l-.3 .3M27.8 43l.2 .3 .6-.3M27.8 42.5l-.3 .3M28.8 42l-.5 .2M29.4 42.2l-.6 .3M29.6 41.2l-.5 .3M30.2 41.7l-.3 .3M30.7 40.7l-.5 .2M31 40.9l-.3 .6M32 40.4l-.5 .3"/>
</g>
<path d="M188.4 254.7h8.4zM188.4 249.7h8.4zM191.3 254.7v6.9z" fill-rule="evenodd" fill="#fff"/>
<path d="M188.4 254.7h8.4h-8.4M188.4 249.7h8.4h-8.4M191.3 254.7v6.9v-6.9M191.3 245.4v2.2M191.3 256.6v2.3" fill="none" stroke="#000" stroke-width=".26"/>
<path d="M191.3 254.7l.8 2.1h-1.6zM190.5 247.6h1.6l-.8 2.1z" fill="#000"/>
<path d="M189.2 258.4h3.9v6.4h-3.9z" fill-rule="evenodd" fill="#fff"/>
<path d="M65.4 197l-4 4" fill="none" stroke="#000" stroke-width=".26"/>
<path d="M61.1 199.7v.2l1.3 1.4h.3l-2.4 .8z" fill-rule="evenodd" fill="#000"/>
<path d="M17.7 272.7l1.1-.5h1l.8 .5 .3 1.1-.3 1-.8 .5h-1l-1.1-.5-.2-1z" fill="none" stroke="#000" stroke-width=".53"/>
<g font-size="4.2">
<text x="20.9" y="8.9">8</text>
<text x="44.7" y="8.9">7</text>
<text x="68.5" y="8.9">6</text>
<text x="92.3" y="8.9">5</text>
<text x="115.9" y="8.9">4</text>
<text x="139.7" y="8.9">3</text>
<text x="163.5" y="8.9">2</text>
<text x="187.3" y="8.9">1</text>
<text x="6.3" y="30.9">H</text>
<text x="85.7" y="35.9">x 10 Gear</text>
<text x="201.3" y="30.9">H</text>
<text x="84.1" y="40.9">1 x Sheoak</text>
<text x="6.1" y="65.5">G</text>
<text x="201.3" y="65.5">G</text>
<text x="6.3" y="100.2">F</text>
<text x="201.6" y="100.2">F</text>
<text x="6.3" y="134.8">E</text>
<text x="201.3" y="134.8">E</text>
<text x="6.1" y="169.5">D</text>
<text x="201.3" y="169.5">D</text>
<text x="64" y="185.9">Balance.</text>
<text x="66.9" y="180.9">Static</text>
<text x="61.1" y="190.9">Grind inside</text>
<text x="67.5" y="196">edge</text>
<text x="6.1" y="204.2">C</text>
<text x="201.3" y="204.2">C</text>
<text x="6.3" y="238.6">B</text>
<text x="201.3" y="238.6">B</text>
<text x="96" y="262.4">x 64 Gear</text>
<text x="94.5" y="267.4">1 x Sheoak</text>
<text x="6.3" y="273.2">A</text>
<text x="18.3" y="274.8">c</text>
<text x="201.3" y="273.2">A</text>
<text x="20.9" y="291.2">8</text>
<text x="44.7" y="291.2">7</text>
<text x="68.5" y="291.2">6</text>
<text x="92.3" y="291.2">5</text>
<text x="115.9" y="291.2">4</text>
<text x="139.7" y="291.2">3</text>
<text x="163.5" y="291.2">2</text>
<text x="187.3" y="291.2">1</text>
</g>
<g font-size="2.9">
<text x="55.6" y="17.9">1.50mm</text>
<text x="50.3" y="56">12.00</text>
<text x="45.8" y="243.6">168.00</text>
<text x="159.8" y="241.5">187.00</text>
<text x="22" y="266.6">CLOCKWORK ART</text>
<text x="129.4" y="265.6" transform="rotate(-90 129.4 265.6)">7.00</text>
<text x="192.1" y="264.5" transform="rotate(-90 192.1 264.5)">5.00</text>
<text x="16.9" y="270.6">Wooden Grandfather Clock</text>
<text x="20.4" y="274.5">Nick Andronis 1999-2001</text>
<text x="32.3" y="280.6">NICK ANDRONIS</text>
<text x="65.1" y="280.1">mm</text>
<text x="80.7" y="280.1">06-05-1</text>
<text x="112.7" y="280.1">64 x 10 Drive, Gear Profile</text>
<text x="164.3" y="280.1">1</text>
<text x="31.7" y="285.7">September 2001</text>
<text x="82" y="285.7">1:1</text>
<text x="104.2" y="285.7">Parts = 2</text>
<text x="149" y="285.7">1 OF 1</text>
</g>
<g font-size="2.1">
<text x="64.8" y="274.8">SIZE</text>
<text x="80.7" y="274.8">FSCM NO</text>
<text x="125.1" y="274.8">DWG NO</text>
<text x="163" y="274.8">REV</text>
<text x="11.1" y="280.4">DRAWN</text>
<text x="11.1" y="285.4">ISSUED</text>
<text x="62.7" y="285.4">SCALE</text>
<text x="125.7" y="285.4">SHEET</text>
</g>
</svg>
